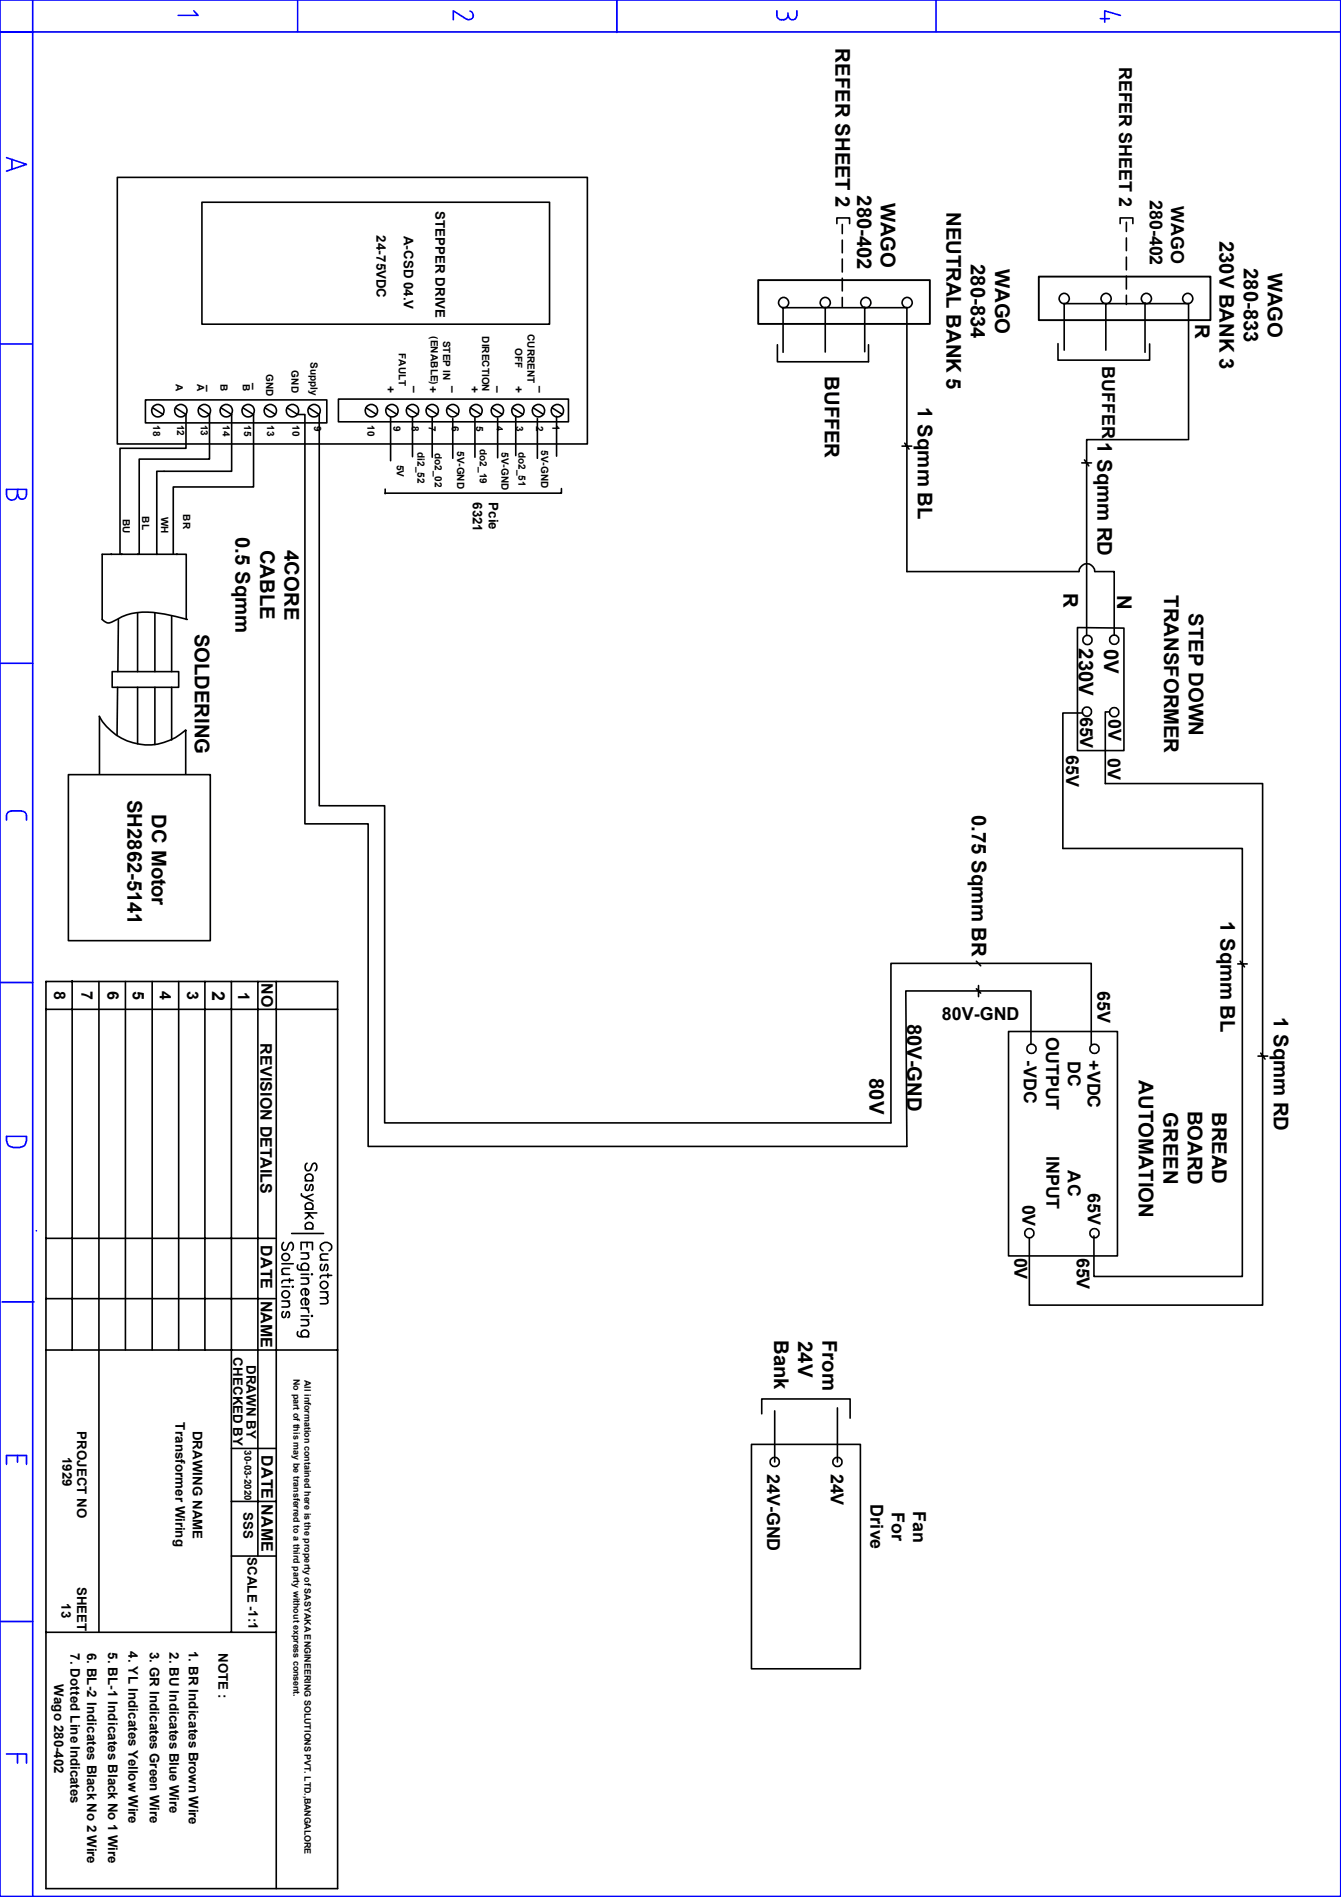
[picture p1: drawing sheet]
<svg xmlns="http://www.w3.org/2000/svg" width="210mm" height="297mm" viewBox="0 0 210 297" stroke-linecap="round" stroke-linejoin="round" font-family="sans-serif">
<g fill="none" stroke="#00f" stroke-width=".25">
<path d="M0 0h210v296.9h-210zM0 5h210M5.1 0v296.9M30.4 1.7l.6 .7h-3.1M46.6 0v5M73.1 3l-2.1-1.3v1.4M73.6 1.7a.69 .69 0 0 1 .5 1 .69 .69 0 0 1-1 .3M96.6 0v5.1M121.7 1.7v.7a.89 .89 0 0 0 1 .7 .89 .89 0 0 0 .7-1.1M124.8 1.7v.7a.68 .68 0 0 1-.7 .7 .68 .68 0 0 1-.7-.7M146.6 0v5M172.3 2.9h1.4"/>
<path d="M175.5 2.4l-2.5-.7v1.8M1 24.7l3.1 1-3.1 1.1M1.9 25v1.5M.1 53.8h5M2.7 77.5a.85 .85 0 0 1-.8 .8 .85 .85 0 0 1-.9-.8v-.9h3.1v.9a.68 .68 0 0 1-.6 .7 .68 .68 0 0 1-.7-.7M2.8 76.6v.9M.1 103.8h5M1.8 127a.73 .73 0 0 0-.8 .8v.6M1.8 127h1.6M3.4 127a.73 .73 0 0 1 .7 .8v.6M.1 153.8h5M1 178.7v-.8h3.1v.8"/>
<path d="M1.1 178.7a.87 .87 0 0 0 .9 .9M2 179.7h1.2M4.1 178.7a.87 .87 0 0 1-.9 .9M5.7 192.7h.1M.3 203.8h5M1 229.3v-1.4h3.1v1.4M2.8 227.9v1M.2 253.9h4.9M1 274.6h3.1v1.5M2.8 274.6v1.5"/>
</g>
<g fill="none" stroke="#000" stroke-width=".25">
<path d="M18.4 27.8h73.6v41.7h-73.6zM31.6 31.7h54.5v19.1h-54.5zM131.1 35v-.9h2v.9M131.9 35.1v1.5M131.9 37.6v2M175.4 35v-.9h2v.9M176.4 34.8v1.4M176.4 37.3v1.9M121.8 54v2.6h14.2v-2.6M122.5 48.2h19.5v41.3h27M122.6 48.2v7M129.2 48.1v7"/>
<path d="M131.9 40.6v2M131.9 43.6v2M131.9 46.6v1.4M135.4 48.1v7M165.7 53.8v2.6h14.3v-2.6M166.6 47.5h19.5v21.3M166.7 47.5v7.3M173.2 47.5v7.3M176.4 46.2v1.5M176.4 40.3v1.9M176.4 43.2v2.1M179.3 47.4v7.8"/>
<path d="M22.8 62.6h28.4v3.6h-28.4zM23.9 63.8l1.7 1.1M27.5 63.8l1.6 1.1v5.3h-10.3v16.6M31.2 63.8l1.6 1.1v7h-11v14.9M34.6 63.8l1.7 1.1v8.9h-11.7v13M38 63.8l1.7 1.1v11.3h-12.6v10.6M41.5 63.8l1.6 1.1M45 63.8l1.6 1.1h1.2v64.1h9.9v50.5h84.3l-.1-24.3h19.6v8.3M48.3 63.8l1.7 1.1v61.3h10.2v49.6h79.3v-25h31.4v12.8M53 62.5h36v3.5h-36zM57.3 63.8l1.7 1.1M60.3 76.6v.7"/>
<path d="M60.5 63.8l1.7 1.1M61.2 65.3v6.8M63.8 63.8l1.6 1.1M64.6 65.3v6.2M66.8 63.8l1.7 1.1M67.7 65.4v6.2M70.1 63.8l1.7 1.1M70.9 65.5v6.3M73.7 63.8l1.7 1.1M74.4 65.4v6.2M77 63.8l1.7 1.1M77.9 65.4v6.3"/>
<path d="M80.3 63.8l1.6 1.1M80.8 65.1v6.2M83.5 63.8l1.6 1.1M84.2 65.5v6.3M86.4 63.8l1.7 1.1M87.2 65.2v6.2M87.9 76.5v.7h-27.6M141.3 69.8h1.5M141.7 69.4l.7 .9M169.4 72.5h1.5M169.8 72l.7 .9M186 68.8h-15.8v30.7"/>
<path d="M17.4 86.8h.1M18.5 97v8.2M19 86.8h.1M21.5 95.9v9.3M21.6 86.8h.1M24.3 95.9v9.3M26.9 96.4v8.8M27.7 86.8h.1M29.3 97a21.3 21.3 0 0 0-7.9-1.1 9 9 0 0 0-3.9 1.5 1.11 1.11 0 0 1-1.5-.4v-10.2h13.2v10.2M168.7 98.3h7.3v19.2h-7.3zM169 89.5a1.23 1.23 0 0 1 1.2-1.2 1.23 1.23 0 0 1 1.2 1.2M171.5 89.5h3"/>
<path d="M174.5 89.5v9.9M15.5 112.1a8.7 8.7 0 0 0 13.5 2.2l.2 .1M15.6 112.2v9M17.6 105.2h10.4v2.4h-10.4zM18.4 107.6l-.1 7.5M21.5 107.6v8.9M24.3 107.6v9M26.9 107.6v8.3M29.1 114.3v6.9M169.5 111.6h-3v21.2h28.1v67.1h-23.3v-6.4M173.7 111.5h-.6v11.2h24.6v81.6h-36.5v-10.5M10.7 121.3h22.2v26h-22.2z"/>
<path d="M7.2 153.7h45.7v142h-45.7zM7.2 158h45.7M11.3 153.5v57.9M15.5 153.7v101.9M19.6 153.7v57.7M23.8 153.7v57.7M28 153.7v57.7M32.1 153.7v57.7M36.2 153.7v101.9M40.4 153.7v89.9M43.3 153.7v142M152.9 150.5l.7 .7"/>
<path d="M152.9 154.8l.7 .7M153.2 154.3v1.7M193.8 150.9h1.5M194.2 150.5l.7 .9M157.9 161.5h17.1v35.1h-17.1zM197 165.4h1.5M197.4 164.9l.7 .9M7.2 193.9h35.9M44.2 199.5h1.1M44.2 197.9h1.7M44.4 194.5a.84 .84 0 0 0 0 1.2 .48 .48 0 0 0 .6-.3 1.04 1.04 0 0 1 .5-.9 .71 .71 0 0 1 .2 1.2M45.3 198.6l-1.1 .1v.4l.3 .4"/>
<path d="M45.7 193.1h5M46.7 198a.5 .5 0 0 0 .3 .8h1.3M47.2 195.7v-1.2h1.7v1.2M47.2 196.2h1.1M47.2 199.5h1.1M47.2 186.9l.1 .3 .5 .3M47.4 198.8a.59 .59 0 0 1-.1-.8 .59 .59 0 0 1 .9 0 .59 .59 0 0 1-.1 .8M47.8 189.9h1.8M47.8 192.4h1.2M47.8 184.9h1.2M47.8 189.3h1.2M48 196.2l.3 .4v.4l-1.1 .1"/>
<path d="M48.1 194.5v.7M48.1 182.1a.63 .63 0 0 0-.3 .7 .63 .63 0 0 0 .5 .5l.3-.2 .3-.6a.38 .38 0 0 1 .2-.3 .38 .38 0 0 1 .4 .1 .82 .82 0 0 1-.1 1M48.1 184.9a.59 .59 0 0 1-.1-.9 .59 .59 0 0 1 .9 0 .59 .59 0 0 1-.1 .9M48.1 185.5a.48 .48 0 0 0-.3 .5 .48 .48 0 0 0 .4 .4 .97 .97 0 0 0 .4-.9h.2a.54 .54 0 0 1 0 .9M48.1 189.3a.59 .59 0 0 1-.1-.9 .59 .59 0 0 1 .9 .2 .52 .52 0 0 1-.1 .7M48.1 192.4a.59 .59 0 0 1-.1-.9 .59 .59 0 0 1 .9 .1 .52 .52 0 0 1-.1 .8M48.2 189.9l.8 .9M48.5 190.2l-.7 .6M48.9 199.4v.1v.1l-.1-.1zM49 187l-1.2 .5 1.2 .5M50.2 197.3h1.2M50.4 198a.53 .53 0 0 0-.3 .5 .53 .53 0 0 0 .4 .4 .98 .98 0 0 0 .4-.9h.2a.58 .58 0 0 1 0 .9"/>
<path d="M50.6 195.8a.68 .68 0 0 1-.4-.7 .68 .68 0 0 1 .6-.6 .81 .81 0 0 1 .9 .2 .81 .81 0 0 1 .2 .9l-.4 .2M51.4 196.3l-1.2 .1v.4l.3 .5M51.4 199.4v.6M51.9 199.7h-1.4l-.3 .1v.3M7.2 203.3h35.9M7.2 211.4h45.7M44.2 201.5h1.1M44.2 203.7h1.1M44.4 205.4a.5 .5 0 0 0-.3 .5 .5 .5 0 0 0 .4 .4 .97 .97 0 0 0 .4-.9h.2a.54 .54 0 0 1 0 .9M45 203.7l.3 .4v.5h-1.1M45.3 200.2v.6M45.8 201.4l.1 .1h-.1z"/>
<path d="M45.9 200.4h-1.4l-.3 .1v.4M46.7 208.5a.52 .52 0 0 0 0 .7l1.6 .1M47.2 200.1h1.1M47.2 204.8h1.1M47.2 206h1.1M47.2 206.6h1.1M47.4 209.3a.59 .59 0 0 1-.1-.9 .59 .59 0 0 1 .9 0 .59 .59 0 0 1-.1 .9M47.8 204.8a.59 .59 0 0 1 .5 .7M47.8 201.8v1a.55 .55 0 0 0 .5-.8 .55 .55 0 0 0-.9-.2 .54 .54 0 0 0 0 1M47.8 203.3v1a.55 .55 0 0 0 .5-.8 .55 .55 0 0 0-.9-.1 .54 .54 0 0 0 0 .9M48 200.1l.3 .4v.5h-1.1M48 206.6l.3 .5v.4l-1.1 .1"/>
<path d="M48.8 206h.1v.1zM50.2 202.3h1.2M51 202.3l.4 .4-.1 .4-1.1 .1M51 203.2l.4 .4-.1 .4-1.1 .1M36.2 235.1h7.1M36.2 226.8h7.1M117.7 226.1h17v35.2h-17zM119.3 221.4v-2.4h13.8v3M121.3 220.9v8M131.1 220.4v8.5M7.2 255.6h36.1M36.2 243.6h7.1"/>
<circle cx="122.7" cy="47.4" r=".79"/>
<circle cx="129.2" cy="47.4" r=".79"/>
<circle cx="135.6" cy="47.4" r=".79"/>
<circle cx="142.1" cy="47.4" r=".79"/>
<circle cx="166.7" cy="46.7" r=".79"/>
<circle cx="173.2" cy="46.7" r=".79"/>
<circle cx="179.5" cy="46.7" r=".79"/>
<circle cx="186" cy="46.7" r=".79"/>
<circle cx="24.7" cy="64.3" r=".98"/>
<circle cx="28.3" cy="64.3" r=".98"/>
<circle cx="32" cy="64.3" r=".98"/>
<circle cx="35.4" cy="64.3" r=".98"/>
<circle cx="38.8" cy="64.3" r=".98"/>
<circle cx="42.3" cy="64.3" r=".98"/>
<circle cx="45.8" cy="64.3" r=".98"/>
<circle cx="49.2" cy="64.3" r=".98"/>
<circle cx="58.2" cy="64.3" r=".98"/>
<circle cx="61.4" cy="64.3" r=".98"/>
<circle cx="64.6" cy="64.3" r=".98"/>
<circle cx="67.7" cy="64.3" r=".98"/>
<circle cx="70.9" cy="64.3" r=".98"/>
<circle cx="74.5" cy="64.3" r=".98"/>
<circle cx="77.9" cy="64.3" r=".98"/>
<circle cx="81.1" cy="64.3" r=".98"/>
<circle cx="84.3" cy="64.3" r=".98"/>
<circle cx="87.3" cy="64.3" r=".98"/>
<circle cx="170.2" cy="111.4" r=".72"/>
<circle cx="170.3" cy="100.2" r=".72"/>
<circle cx="174.5" cy="111.5" r=".72"/>
<circle cx="174.5" cy="100.2" r=".72"/>
<circle cx="161.6" cy="164.2" r=".72"/>
<circle cx="171.4" cy="164.2" r=".72"/>
<circle cx="44.8" cy="196.8" r=".59"/>
<circle cx="161.2" cy="193.1" r=".72"/>
<circle cx="171.4" cy="193.1" r=".72"/>
<circle cx="44.8" cy="202.6" r=".59"/>
<circle cx="50.8" cy="201.2" r=".59"/>
<circle cx="121.3" cy="228.9" r=".72"/>
<circle cx="131.2" cy="228.9" r=".72"/>
</g>
<path d="M118.7 43.9h26.9v6.8h-26.9zM162.7 43.3h26.9v6.8h-26.9z" fill="none" stroke="#000" stroke-width=".3"/>
<g font-size="3.2">
<text x="130.9" y="7.6" transform="rotate(90 130.9 7.6)">REFER SHEET 2</text>
<text x="134.2" y="30.6" transform="rotate(90 134.2 30.6)">280-402</text>
<text x="138" y="31.7" transform="rotate(90 138 31.7)">WAGO</text>
<text x="148.3" y="33.1" transform="rotate(90 148.3 33.1)">NEUTRAL BANK 5</text>
<text x="152.1" y="41.3" transform="rotate(90 152.1 41.3)">280-834</text>
<text x="191" y="37.7" transform="rotate(90 191 37.7)">230V BANK 3</text>
<text x="194.8" y="42" transform="rotate(90 194.8 42)">280-833</text>
<text x="155.8" y="42.1" transform="rotate(90 155.8 42.1)">WAGO</text>
<text x="198.5" y="42.7" transform="rotate(90 198.5 42.7)">WAGO</text>
<text x="187.2" y="50.8" transform="rotate(90 187.2 50.8)">R</text>
<text x="129.2" y="58.9" transform="rotate(90 129.2 58.9)">BUFFER</text>
<text x="143.7" y="63.8" transform="rotate(90 143.7 63.8)">1 Sqmm BL</text>
<text x="171.9" y="69.3" transform="rotate(90 171.9 69.3)">1 Sqmm RD</text>
<text x="36.9" y="84.1" transform="rotate(90 36.9 84.1)">0.5 Sqmm</text>
<text x="40.7" y="86.1" transform="rotate(90 40.7 86.1)">CABLE</text>
<text x="44.5" y="86.1" transform="rotate(90 44.5 86.1)">4CORE</text>
<text x="166.6" y="92.8" transform="rotate(90 166.6 92.8)">R</text>
<text x="175" y="93.1" transform="rotate(90 175 93.1)">N</text>
<text x="182.3" y="93.2" transform="rotate(90 182.3 93.2)">TRANSFORMER</text>
<text x="30.5" y="99.2" transform="rotate(90 30.5 99.2)">SOLDERING</text>
<text x="169" y="101.5" transform="rotate(90 169 101.5)">230V</text>
<text x="172.9" y="101.6" transform="rotate(90 172.9 101.6)">0V</text>
<text x="186.2" y="96.1" transform="rotate(90 186.2 96.1)">STEP DOWN</text>
<text x="20" y="125.2" transform="rotate(90 20 125.2)">SH2862-5141</text>
<text x="23.8" y="127.5" transform="rotate(90 23.8 127.5)">DC Motor</text>
<text x="152.2" y="127.6" transform="rotate(90 152.2 127.6)">0.75 Sqmm BR</text>
<text x="191.1" y="144.2" transform="rotate(90 191.1 144.2)">1 Sqmm BL</text>
<text x="142.1" y="160.3" transform="rotate(90 142.1 160.3)">80V-GND</text>
<text x="199.5" y="159.3" transform="rotate(90 199.5 159.3)">1 Sqmm RD</text>
<text x="136.2" y="168.8" transform="rotate(90 136.2 168.8)">80V</text>
<text x="178.4" y="169.1" transform="rotate(90 178.4 169.1)">AUTOMATION</text>
<text x="186" y="173.9" transform="rotate(90 186 173.9)">BOARD</text>
<text x="182.2" y="174.2" transform="rotate(90 182.2 174.2)">GREEN</text>
<text x="189.8" y="174.1" transform="rotate(90 189.8 174.1)">BREAD</text>
<text x="121.2" y="209.8" transform="rotate(90 121.2 209.8)">Bank</text>
<text x="125" y="210" transform="rotate(90 125 210)">24V</text>
<text x="128.8" y="209.8" transform="rotate(90 128.8 209.8)">From</text>
</g>
<g font-size="2.8">
<text x="175.3" y="10.5" transform="rotate(90 175.3 10.5)">REFER SHEET 2</text>
<text x="180.1" y="31.2" transform="rotate(90 180.1 31.2)">280-402</text>
<text x="183.4" y="32.3" transform="rotate(90 183.4 32.3)">WAGO</text>
<text x="172.6" y="57.3" transform="rotate(90 172.6 57.3)">BUFFER</text>
<text x="169.2" y="112.2" transform="rotate(90 169.2 112.2)">65V</text>
<text x="173.6" y="112.5" transform="rotate(90 173.6 112.5)">0V</text>
<text x="167" y="118.2" transform="rotate(90 167 118.2)">65V</text>
<text x="173.5" y="118.7" transform="rotate(90 173.5 118.7)">0V</text>
<text x="33.2" y="155.2" transform="rotate(90 33.2 155.2)">2</text>
<text x="171.9" y="155.2" transform="rotate(90 171.9 155.2)">65V</text>
<text x="147.5" y="159.6">80V-GND</text>
<text x="160.4" y="165.9" transform="rotate(90 160.4 165.9)">-VDC</text>
<text x="163.8" y="162.4" transform="rotate(90 163.8 162.4)">OUTPUT</text>
<text x="167.2" y="166.1" transform="rotate(90 167.2 166.1)">DC</text>
<text x="170.3" y="166" transform="rotate(90 170.3 166)">+VDC</text>
<text x="163.9" y="181" transform="rotate(90 163.9 181)">INPUT</text>
<text x="167.2" y="183.3" transform="rotate(90 167.2 183.3)">AC</text>
<text x="160.1" y="188.6" transform="rotate(90 160.1 188.6)">0V</text>
<text x="170.4" y="186.8" transform="rotate(90 170.4 186.8)">65V</text>
<text x="158.9" y="196.9" transform="rotate(90 158.9 196.9)">0V</text>
<text x="168.7" y="196.9" transform="rotate(90 168.7 196.9)">65V</text>
<text x="120.1" y="230.7" transform="rotate(90 120.1 230.7)">24V-GND</text>
<text x="130.1" y="230.7" transform="rotate(90 130.1 230.7)">24V</text>
<text x="136.3" y="235.5" transform="rotate(90 136.3 235.5)">Drive</text>
<text x="139.7" y="236.7" transform="rotate(90 139.7 236.7)">For</text>
<text x="143" y="236.6" transform="rotate(90 143 236.6)">Fan</text>
</g>
<g font-size="2.5">
<text x="8.5" y="155.2" transform="rotate(90 8.5 155.2)">8</text>
<text x="12.8" y="155.2" transform="rotate(90 12.8 155.2)">7</text>
<text x="16.8" y="155.2" transform="rotate(90 16.8 155.2)">6</text>
<text x="20.8" y="155.2" transform="rotate(90 20.8 155.2)">5</text>
<text x="25" y="155.2" transform="rotate(90 25 155.2)">4</text>
<text x="29.3" y="155.2" transform="rotate(90 29.3 155.2)">3</text>
<text x="37.3" y="155.3" transform="rotate(90 37.3 155.3)">1</text>
<text x="40.9" y="153.9" transform="rotate(90 40.9 153.9)">NO</text>
<text x="40.8" y="163.4" transform="rotate(90 40.8 163.4)">REVISION DETAILS</text>
<text x="40.9" y="195" transform="rotate(90 40.9 195)">DATE</text>
<text x="40.9" y="203.7" transform="rotate(90 40.9 203.7)">NAME</text>
<text x="41" y="227.8" transform="rotate(90 41 227.8)">DATE NAME</text>
</g>
<g font-size="2.1">
<text x="68.2" y="33" transform="rotate(90 68.2 33)">STEPPER DRIVE</text>
<text x="59" y="36.8" transform="rotate(90 59 36.8)">24-75VDC</text>
<text x="63.2" y="36.9" transform="rotate(90 63.2 36.9)">A-CSD 04.V</text>
<text x="74" y="78.6" transform="rotate(90 74 78.6)">6321</text>
<text x="76.5" y="78.6" transform="rotate(90 76.5 78.6)">Pcie</text>
<text x="36.5" y="212.5" transform="rotate(90 36.5 212.5)">CHECKED BY</text>
<text x="38.6" y="213.7" transform="rotate(90 38.6 213.7)">DRAWN BY</text>
<text x="12.1" y="224.1" transform="rotate(90 12.1 224.1)">PROJECT NO</text>
<text x="27.5" y="222.7" transform="rotate(90 27.5 222.7)">Transformer Wiring</text>
<text x="30.2" y="224" transform="rotate(90 30.2 224)">DRAWING NAME</text>
<text x="9.8" y="228.1" transform="rotate(90 9.8 228.1)">1929</text>
<text x="38.1" y="236.7" transform="rotate(90 38.1 236.7)">SSS</text>
<text x="38.8" y="243.8" transform="rotate(90 38.8 243.8)">SCALE -1:1</text>
<text x="9.7" y="251" transform="rotate(90 9.7 251)">13</text>
<text x="12.1" y="248.5" transform="rotate(90 12.1 248.5)">SHEET</text>
<text x="8.5" y="263.7" transform="rotate(90 8.5 263.7)">Wago 280-402</text>
<text x="11" y="258.8" transform="rotate(90 11 258.8)">7. Dotted Line Indicates</text>
<text x="13.6" y="258.7" transform="rotate(90 13.6 258.7)">6. BL-2 Indicates Black No 2 Wire</text>
<text x="16.9" y="258.7" transform="rotate(90 16.9 258.7)">5. BL-1 Indicates Black No 1 Wire</text>
<text x="20.1" y="258.5" transform="rotate(90 20.1 258.5)">4. YL Indicates Yellow Wire</text>
<text x="23.5" y="258.6" transform="rotate(90 23.5 258.6)">3. GR Indicates Green Wire</text>
<text x="26.5" y="258.7" transform="rotate(90 26.5 258.7)">2. BU Indicates Blue Wire</text>
<text x="29.6" y="258.4" transform="rotate(90 29.6 258.4)">1. BR Indicates Brown Wire</text>
<text x="34.2" y="258.8" transform="rotate(90 34.2 258.8)">NOTE :</text>
</g>
<g font-size="1.9">
<text x="39.9" y="60" transform="rotate(90 39.9 60)">_</text>
<text x="32.6" y="60.3" transform="rotate(90 32.6 60.3)">_</text>
<text x="60.5" y="60.4" transform="rotate(90 60.5 60.4)">+</text>
<text x="65.1" y="60.5" transform="rotate(90 65.1 60.5)">_</text>
<text x="67.1" y="60.4" transform="rotate(90 67.1 60.4)">+</text>
<text x="71.1" y="60.5" transform="rotate(90 71.1 60.5)">_</text>
<text x="73.7" y="60.4" transform="rotate(90 73.7 60.4)">+</text>
<text x="78.1" y="60.5" transform="rotate(90 78.1 60.5)">_</text>
<text x="80.6" y="60.4" transform="rotate(90 80.6 60.4)">+</text>
<text x="84.7" y="60.5" transform="rotate(90 84.7 60.5)">_</text>
</g>
<g font-size="1.6">
<text x="67.5" y="52.6" transform="rotate(90 67.5 52.6)">(ENABLE)</text>
<text x="69.4" y="53.3" transform="rotate(90 69.4 53.3)">STEP IN</text>
<text x="75.5" y="52.6" transform="rotate(90 75.5 52.6)">DIRECTION</text>
<text x="82.6" y="52.2" transform="rotate(90 82.6 52.2)">CURRENT</text>
<text x="41.7" y="58.6" transform="rotate(90 41.7 58.6)">GND</text>
<text x="45.7" y="58" transform="rotate(90 45.7 58)">GND</text>
<text x="48.6" y="56.7" transform="rotate(90 48.6 56.7)">Supply</text>
<text x="62.4" y="55.3" transform="rotate(90 62.4 55.3)">FAULT</text>
<text x="80.7" y="54.5" transform="rotate(90 80.7 54.5)">OFF</text>
<text x="27.5" y="60.2" transform="rotate(90 27.5 60.2)">A</text>
<text x="30.9" y="60.2" transform="rotate(90 30.9 60.2)">A</text>
<text x="34.5" y="60.1" transform="rotate(90 34.5 60.1)">B</text>
<text x="38" y="60.1" transform="rotate(90 38 60.1)">B</text>
<text x="24" y="66.6" transform="rotate(90 24 66.6)">18</text>
<text x="27.7" y="66.5" transform="rotate(90 27.7 66.5)">12</text>
<text x="31.5" y="66.5" transform="rotate(90 31.5 66.5)">13</text>
<text x="34.9" y="66.6" transform="rotate(90 34.9 66.6)">14</text>
<text x="38.2" y="66.6" transform="rotate(90 38.2 66.6)">15</text>
<text x="41.8" y="66.6" transform="rotate(90 41.8 66.6)">13</text>
<text x="45.8" y="66.6" transform="rotate(90 45.8 66.6)">10</text>
<text x="49.2" y="66.6" transform="rotate(90 49.2 66.6)">9</text>
<text x="57.5" y="66.6" transform="rotate(90 57.5 66.6)">10</text>
<text x="61.6" y="66.6" transform="rotate(90 61.6 66.6)">9</text>
<text x="64.5" y="66.6" transform="rotate(90 64.5 66.6)">8</text>
<text x="65.4" y="70.7" transform="rotate(90 65.4 70.7)">di2_52</text>
<text x="67.2" y="66.6" transform="rotate(90 67.2 66.6)">7</text>
<text x="68.1" y="70.9" transform="rotate(90 68.1 70.9)">do2_02</text>
<text x="70.7" y="66.6" transform="rotate(90 70.7 66.6)">6</text>
<text x="71.6" y="70.6" transform="rotate(90 71.6 70.6)">5V-GND</text>
<text x="74.5" y="66.6" transform="rotate(90 74.5 66.6)">5</text>
<text x="75.1" y="70.3" transform="rotate(90 75.1 70.3)">do2_19</text>
<text x="78.5" y="70.8" transform="rotate(90 78.5 70.8)">5V-GND</text>
<text x="80.9" y="66.6" transform="rotate(90 80.9 66.6)">3</text>
<text x="81.2" y="70.7" transform="rotate(90 81.2 70.7)">do2_51</text>
<text x="84" y="66.7" transform="rotate(90 84 66.7)">2</text>
<text x="84.7" y="70.5" transform="rotate(90 84.7 70.5)">5V-GND</text>
<text x="86.5" y="66.6" transform="rotate(90 86.5 66.6)">1</text>
<text x="62.1" y="72.8" transform="rotate(90 62.1 72.8)">5V</text>
<text x="19.3" y="81.2" transform="rotate(90 19.3 81.2)">BU</text>
<text x="22.3" y="80.9" transform="rotate(90 22.3 80.9)">BL</text>
<text x="25.2" y="80.9" transform="rotate(90 25.2 80.9)">WH</text>
<text x="28.7" y="80.5" transform="rotate(90 28.7 80.5)">BR</text>
</g>
<text font-size="1.5" x="38.3" y="227.1" transform="rotate(90 38.3 227.1)">30-03-2020</text>
<g font-size="1.4">
<text x="77.8" y="66.7" transform="rotate(90 77.8 66.7)">4</text>
<text x="46" y="215.9" transform="rotate(90 46 215.9)">No part of this may be transferred to a third party without express consent.</text>
<text x="47.7" y="216" transform="rotate(90 47.7 216)">All information contained here is the property of SASYAKA ENGINEERING SOLUTIONS PVT. LTD.,BANGALORE</text>
</g>
</svg>
